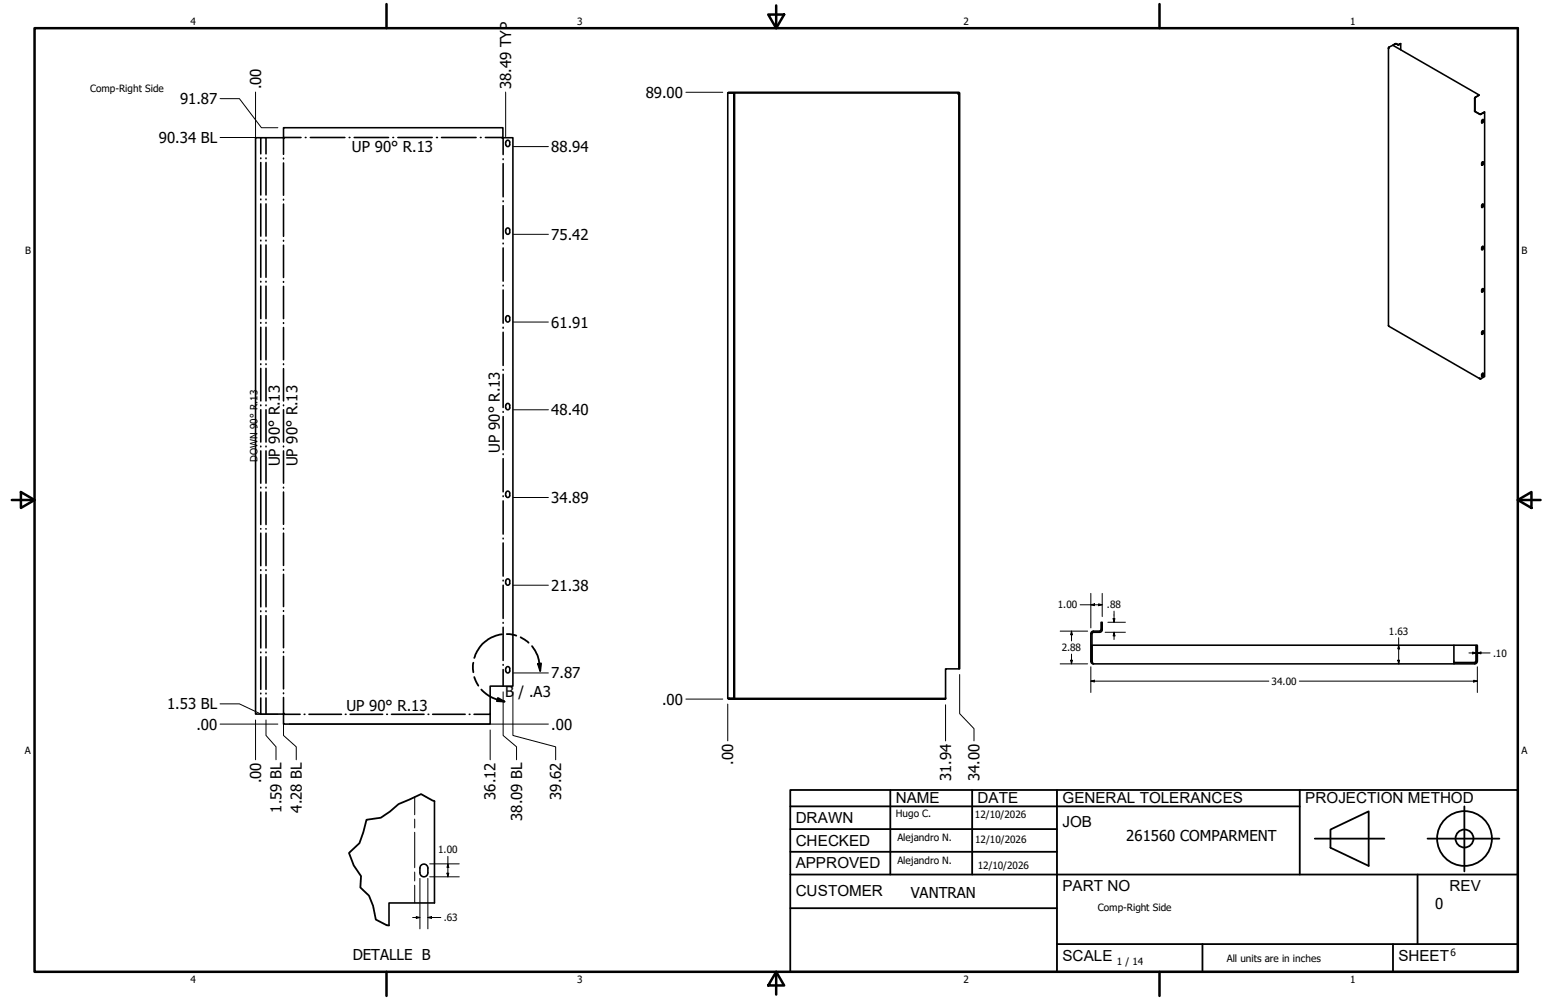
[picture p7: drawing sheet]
<svg xmlns="http://www.w3.org/2000/svg" width="432mm" height="279mm" viewBox="0 0 432 279" stroke-linecap="round" stroke-linejoin="round" font-family="sans-serif">
<!-- layer: GIGA_BendUp -->
<g fill="none" stroke="#000" stroke-width=".44">
<path d="M74.3 38.5v4.5M79.2 38.5v4.6M79.3 38.4h4.8M85.3 38.4h.2M86.7 38.4h9.6M97.5 38.4h.2M98.9 38.4h9.6M109.7 38.4h.2M111.1 38.4h9.6M121.9 38.4h.3M123.3 38.4h9.7M134.2 38.4h.2"/>
<path d="M135.6 38.4h4.8M140.5 38.5v4.7M74.3 44.1v.2M74.3 45.4v9.1M74.3 55.6v.2M74.3 57v9M79.2 44.2v.2M79.2 45.5v9M79.2 55.7v.2M79.2 57v9M140.5 44.4v.2M140.5 45.7v9.3"/>
<path d="M140.5 56.1v.2M140.5 57.5v9.2M74.3 67.1v.2M74.3 68.5v9M74.3 78.6v.2M74.3 79.9v9.1M79.2 67.2v.2M79.2 68.5v9M79.2 78.7v.2M140.5 67.9v.2M140.5 69.3v9.2M140.5 79.7v.2"/>
<path d="M74.3 90.1v.2M74.3 91.4v9.1M79.2 80v9M79.2 90.2v.2M79.2 91.5v9M140.5 81v9.3M140.5 91.4v.3M140.5 92.8v9.3M74.3 101.7v.2M74.3 102.9v9.1M74.3 113.2v.1M74.3 114.5v9"/>
<path d="M79.2 101.7v.2M79.2 103v9M79.2 113.2v.1M79.2 114.5v9M140.5 103.3v.1M140.5 104.6v9.3M140.5 115v.2M140.5 116.4v9.3M74.3 124.7v.1M74.3 126v9M74.3 136.1v.2M74.3 137.5v9.1"/>
<path d="M79.2 124.7v.1M79.2 126v9M79.2 136.1v.2M79.2 137.5v9M140.5 126.8v.2M140.5 128.1v9.3M140.5 138.6v.1M140.5 140v9.2M74.3 147.7v.1M74.3 149v9.1M74.3 159.2v.2M79.2 147.6v.2"/>
<path d="M79.2 149v9M79.2 159.1v.2M140.5 150.4v.2M140.5 151.7v9.3M74.3 160.5v9M74.3 170.7v.2M74.3 172v9M79.2 160.5v9M79.2 170.6v.2M79.2 172v9M140.5 162.1v.2M140.5 163.5v9.3"/>
<path d="M140.5 173.9v.2M140.5 175.3v9.2M74.3 182.2v.2M74.3 183.5v9.1M74.3 193.7v.2M74.3 195v4.5M79.2 182.1v.2M79.2 183.4v9.1M79.2 193.6v.2M79.2 194.9v4.6M79.3 199.6h4.5M85 199.6h.2"/>
<path d="M86.3 199.6h9.1M96.5 199.6h.1M97.8 199.6h9.1M108 199.6h.2M109.3 199.6h9.1M119.6 199.6h.2M120.8 199.6h9.1M131.1 199.6h.2M132.4 199.6h4.5M140.5 185.7v.2M140.5 187.1v4.6"/>
</g>
<!-- layer: GIGA_BendDown -->
<g fill="none" stroke="#000" stroke-width=".44">
<path d="M72.8 38.5v4.5M72.8 44.1v.2M72.8 45.4v9.1M72.8 55.6v.2M72.8 57v9M72.8 67.1v.2M72.8 68.5v9M72.8 78.6v.2M72.8 79.9v9.1M72.8 90.1v.2M72.8 91.4v9.1M72.8 101.7v.2"/>
<path d="M72.8 102.9v9.1M72.8 113.2v.1M72.8 114.5v9M72.8 124.7v.1M72.8 126v9M72.8 136.1v.2M72.8 137.5v9.1M72.8 147.7v.1M72.8 149v9.1M72.8 159.2v.2M72.8 160.5v9M72.8 170.7v.2"/>
<path d="M72.8 172v9M72.8 182.2v.2M72.8 183.5v9.1M72.8 193.7v.2M72.8 195v4.5"/>
</g>
<!-- layer: Visible (ANSI) -->
<g fill="none" stroke="#000" stroke-width=".44">
<path d="M387.8 13.5v77.5l25.6 14.9M387.9 13.3h.1M387.9 13.2l1.1-.6 24.1 13.9-1.2 .9v3.7l1.6 .9 1.2-.7-1.3 .6-1.4-.8v-3.8l1.1-.8M387.9 13.2v.4v-.3M387.9 13.2v.1M389 12.6l.7-.4 .8 .3 .7-.3-.6 .4-.8-.3-.7 .4M391.2 12.2v1.7M71.4 38.5h7.5l.5 .2-.2-.5v-2.5h61.3v2.5l-.2 .5 .4-.2h2.6v153.2h-6.4v10.6h-57.7v-2.5l.2-.5-.5 .2h-7.5zM203.5 25.8h64.3v.2h-64.3zM205 26v169.1h.2v-169.1h-1.9v169.1h1.7M267.6 26.2l.2-.2zM267.8 26h.2v160.9h-.2z"/>
<path d="M411.9 31.1h.1M413.9 33.6l.4-.2v.7l-.3 .3-.2-.1zM414.2 33.4v.6l-.4 .3M414.7 31.3v73.9l-1.1 .6M141.2 40.4l.1-.7a.54 .54 0 0 1 .5-.5 .54 .54 0 0 1 .6 .5v.7M141.3 40.4a.54 .54 0 0 0 .5 .6 .54 .54 0 0 0 .6-.6M413.9 57.2l.4-.1v.6l-.3 .3-.2-.1zM413.9 45.4l.4-.1v.6l-.3 .3-.2-.1zM414.2 57v.6l-.4 .3M414.2 45.2v.6l-.4 .3M141.2 64.9l.1-.7a.54 .54 0 0 1 .5-.5 .54 .54 0 0 1 .6 .5v.7M141.3 64.9a.54 .54 0 0 0 .5 .6 .54 .54 0 0 0 .6-.6"/>
<path d="M413.9 69l.4-.1-.2 .9-.3-.1zM414.2 68.8v.6l-.4 .3M141.2 89.4l.1-.7a.54 .54 0 0 1 .5-.5 .54 .54 0 0 1 .6 .5v.7M141.3 89.4a.54 .54 0 0 0 .5 .6 .54 .54 0 0 0 .6-.6M413.9 92.6l.4-.1-.2 .9-.3-.1zM413.9 80.8l.4-.1-.2 .9-.3-.1zM414.2 92.5v.5l-.4 .3M414.2 80.6v.6l-.4 .3M141.4 113a.54 .54 0 0 1 .6-.3 .54 .54 0 0 1 .4 .6v.7a.57 .57 0 0 1-.6 .5 .57 .57 0 0 1-.6-.5zM413.5 105.8v.1M413.6 105.8l-.3-.1 .2 .2M413.6 105.8l-.1 .1"/>
<path d="M413.8 104.7l.4 .2M413.9 104.5l.4-.2-.2 .9h-.3zM414.2 104.3v.6l-.4 .3M141.4 137.5a.54 .54 0 0 1 .6-.3 .54 .54 0 0 1 .4 .6v.7a.57 .57 0 0 1-.6 .5 .57 .57 0 0 1-.6-.5zM141.6 161.8a.54 .54 0 0 1 .8 .5v.7a.57 .57 0 0 1-.6 .5 .57 .57 0 0 1-.6-.5zM304.7 177v7.7M305 177v7.7M305.4 176.3h1.7l.4-.2v-2.2h.3v2.1l-.2 .4-.5 .3h-1.7M305.4 176.7l-.4 .4M305.4 176.3a.73 .73 0 0 0-.7 .8M141.4 186.5a.54 .54 0 0 1 .6-.2 .54 .54 0 0 1 .4 .5v.7a.57 .57 0 0 1-.6 .5 .57 .57 0 0 1-.6-.5zM203.5 195.1h60.6v.2h-60.6z"/>
<path d="M267.8 186.9h-3.7v8.2M304.7 184.7l.1 .5 .6 .3M304.7 184.7h.3M305 184.7l.1 .3M305 184.7l.4 .8M305 184.7v-4.4h101.1v5.2M305.4 185.5h106.5M406.1 180.3h6.2v4.4v-4.4h.3v4.4M412.2 185l.1-.3-.3 .4h-5.9M412.3 184.8l-.4 .4M412.6 184.8a.73 .73 0 0 1-.7 .7M121.3 223.8v28.5h-12.7v6.3"/>
<path d="M117.3 243.9a1.11 1.11 0 0 0 1.1 1.1 1.11 1.11 0 0 0 1.1-1.1M117.3 243.8v-1.3a1.11 1.11 0 0 1 1.1-1.1 1.11 1.11 0 0 1 1.1 1.1v1.3"/>
</g>
<g fill="#000">
<circle cx="203.5" cy="26" r=".22"/>
<circle cx="203.5" cy="195.1" r=".22"/>
</g>
<!-- layer: Break Line (ANSI)-1 -->
<path d="M121.3 223.8l-3.7-1.9-6.3 2.8-2.4 2.1-2.5 1.7-4 .5-.9 3.5-1.1 3.1-2.9 2.7 1.3 3.5 2 3-.2 3.2 2.5 2.3 1.1 2.8 .8 3.8 3 1.6 .6 .1" fill="none" stroke="#000" stroke-width=".51"/>
<!-- layer: Bend Centerline (ANSI)-1 -->
<path d="M115.8 222.7v4.9M115.8 228.9v2.4M115.8 232.5v9.9M115.8 243.6v2.5M115.8 247.3v5" fill="none" stroke="#000" stroke-width=".28"/>
<!-- layer: Contorno de detalle (ANSI) -->
<path d="M140.2 177.2a9.4 9.4 0 0 0-7.7 6.6M141.5 177.2l2.7 .4M145.4 178.1l2.2 1.5M132.2 185.2v2.6M132.5 189.2l1.1 2.4M134.4 192.7l.2 .1a9.4 9.4 0 0 0 4.3 2.7l2 .5M139.1 195l1.8 1-2-.1zM148.6 180.5l.4 .7a8.6 8.6 0 0 1 1.7 4.2l.2 2.1M150.2 185.5l.9-.1-.2 2.1z" fill="none" stroke="#000" stroke-width=".51"/>
<path d="M139.1 195l1.8 1-2-.1zM150.2 185.5l.9-.1-.2 2.1z" fill="#000"/>
<!-- layer: Borde (ANSI) -->
<g fill="none" stroke="#000" stroke-width=".7">
<path d="M9.7 7.9h414.2v263.6h-414.2zM107.9 1.1v6.8M214.6 4.1h4.4l-2.2 3.8zM216.8 1.5v6.4M323.8 1.1v6.8M3.3 139.7h6.4M5.8 137.5l3.9 2.2-3.9 2.2zM423.9 139.7l3.8-2.2v4.4zM423.9 139.7h6.4M107.9 271.5v6.8M216.8 271.5l2.2 3.8h-4.4zM216.8 271.5v6.4"/>
<path d="M323.8 271.5v6.8"/>
</g>
<!-- layer: Title (ANSI)-1 -->
<g fill="none" stroke="#000" stroke-width=".51">
<path d="M220.7 220.7h203.2v50.8h-203.2zM220.7 225.3h142.3M220.7 231.6h74.5M220.7 238h74.5M248.7 220.7v23.6M271.5 220.7v23.6M295.2 220.7v50.8M363 220.7v23.6M367.2 234.3h19.5M371.6 231.8l10.7-5.1v15.2l-10.7-5zM398.7 234.3h20.1M409 225.3v18.2"/>
<path d="M220.7 244.3h203.2M220.7 253.7h74.5M395.9 244.3v19.5M295.2 263.8h128.7M335.9 263.8v7.7M389.1 263.8v7.7"/>
<circle cx="409" cy="234.3" r="7.7"/>
<circle cx="409" cy="234.3" r="2.51"/>
</g>
<!-- layer: Cota (ANSI) -->
<g fill="none" stroke="#000" stroke-width=".28">
<path d="M61.5 38.4h16.2M61.5 27.6h5.4l6.1 8.1h4.6M71.4 25.7v83.3M141.2 25.7v12.5M191.6 25.8h10.3M143.4 41h9.8M143.4 65.5h9.8M143.4 90h9.8M143.4 114.5h9.8M71.4 129v68.9M143.4 139h9.8M143.4 163.5h9.8"/>
<path d="M296.1 176.3h7.7M299.3 176.3l.2 1.1h-.5zM299.3 176.3v2.8M301.7 169h6.1M304.7 169l1-.3v.5zM304.7 165.8v9.7M306.8 168.7l1 .3-1 .2zM307.8 165.8v6.5M308.7 176.7h5.6M309.4 173.9h4.9M310.9 172.8h.5l-.3 1.1zM311.1 176.7l.3 1h-.5z"/>
<path d="M311.1 170.8v3.1M311.1 176.7v2M390.7 178.2v7.3M61.5 196.7h5.4l6.1 2.9h4.7M140.5 193.3v12.2l3.8 3.2v3.6M143.3 193.3v12.2l11.9 3.2v3.6M143.4 188h9.8M191.6 195.3h10.3M203.3 196.7v10.3M264.1 196.9v10.1M268 188.5v10.9l4 4.2v3.4M296.1 185.5h7.7"/>
<path d="M299 184.5h.5l-.2 1zM299.3 182.8v2.7M304.7 190.3l1-.2v.5zM304.7 190.3h49.7M304.7 186.3v7.2M362.9 190.3h49.7M390.4 184.5h.5l-.2 1zM390.7 180.3l.2 1h-.5zM410.3 182.4h2M411.3 182.2l1 .2-1 .3zM411.6 190.1l1 .2-1 .3zM412.6 182.4l1-.2v.5z"/>
<path d="M412.6 182.4h3.6M412.6 186.3v7.2M61.5 202.3h16.1M71.4 201.2v11.1M74.3 201.2v4.3l2.8 3.2v3.6M79.2 201v4.5l3.5 3.2v3.6M80.8 202.3h72.4M136.9 204v8.3M125.1 239.3v5.7M115.3 256.3h2M116.3 256.1l1 .2-1 .3zM117.3 245.4v14.1"/>
<path d="M119.5 256.3l1-.2v.5zM119.5 256.3h3.6M119.5 245.4v14.1M120 245h8.3M120 241.4h8.3M124.8 244h.5l-.2 1zM125.1 241.4l.2 1h-.5z"/>
</g>
<g fill="#000">
<path d="M299.3 176.3l.2 1.1h-.5zM304.7 169l1-.3v.5zM306.8 168.7l1 .3-1 .2zM310.9 172.8h.5l-.3 1.1zM311.1 176.7l.3 1h-.5zM299 184.5h.5l-.2 1zM304.7 190.3l1-.2v.5zM390.4 184.5h.5l-.2 1zM390.7 180.3l.2 1h-.5zM411.3 182.2l1 .2-1 .3zM411.6 190.1l1 .2-1 .3zM412.6 182.4l1-.2v.5z"/>
<path d="M116.3 256.1l1 .2-1 .3zM119.5 256.3l1-.2v.5zM124.8 244h.5l-.2 1zM125.1 241.4l.2 1h-.5z"/>
</g>
<g font-size="4.3">
<text x="250.2" y="224.2">NAME</text>
<text x="273" y="224.2">DATE</text>
<text x="296.7" y="224.3">GENERAL TOLERANCES</text>
<text x="364.6" y="224.3">PROJECTION METHOD</text>
<text x="222.2" y="229.9">DRAWN</text>
<text x="296.7" y="230.9">JOB</text>
<text x="222.2" y="236.3">CHECKED</text>
<text x="222.2" y="242.6">APPROVED</text>
<text x="222.2" y="250.3">CUSTOMER</text>
<text x="296.7" y="249">PART NO</text>
<text x="404.8" y="248.9">REV</text>
<text x="296.7" y="268.4">SCALE</text>
<text x="390.6" y="268.4">SHEET</text>
</g>
<g font-size="4.2">
<text x="50.3" y="29.1">91.87</text>
<text x="72.9" y="25" transform="rotate(-90 72.9 25)">.00</text>
<text x="142.7" y="25" transform="rotate(-90 142.7 25)">38.49 TYP</text>
<text x="180.3" y="27.3">89.00</text>
<text x="44.4" y="39.9">90.34 BL</text>
<text x="98.3" y="42.4">UP 90° R.13</text>
<text x="154" y="42.5">88.94</text>
<text x="154" y="67">75.42</text>
<text x="154" y="91.5">61.91</text>
<text x="154" y="116">48.40</text>
<text x="78.2" y="130.3" transform="rotate(-90 78.2 130.3)">UP 90° R.13</text>
<text x="83.1" y="130.3" transform="rotate(-90 83.1 130.3)">UP 90° R.13</text>
<text x="139.6" y="126.4" transform="rotate(-90 139.6 126.4)">UP 90° R.13</text>
<text x="154" y="140.5">34.89</text>
<text x="154" y="165">21.38</text>
<text x="154" y="189.5">7.87</text>
<text x="141.1" y="194.8">B</text>
<text x="144.8" y="194.8">/ .A3</text>
<text x="184.9" y="196.8">.00</text>
<text x="46.7" y="198.2">1.53 BL</text>
<text x="54.9" y="203.8">.00</text>
<text x="96.8" y="198.7">UP 90° R.13</text>
<text x="154" y="203.8">.00</text>
<text x="204.8" y="213.7" transform="rotate(-90 204.8 213.7)">.00</text>
<text x="72.9" y="218.9" transform="rotate(-90 72.9 218.9)">.00</text>
<text x="265.6" y="218.2" transform="rotate(-90 265.6 218.2)">31.94</text>
<text x="273.6" y="218.2" transform="rotate(-90 273.6 218.2)">34.00</text>
<text x="78.6" y="227.1" transform="rotate(-90 78.6 227.1)">1.59 BL</text>
<text x="84.3" y="227.1" transform="rotate(-90 84.3 227.1)">4.28 BL</text>
<text x="138.4" y="223.5" transform="rotate(-90 138.4 223.5)">36.12</text>
<text x="156.7" y="223.5" transform="rotate(-90 156.7 223.5)">39.62</text>
<text x="145.8" y="229.4" transform="rotate(-90 145.8 229.4)">38.09 BL</text>
<text x="314.6" y="235">261560 COMPARMENT</text>
<text x="254.4" y="250.8">VANTRAN</text>
<text x="400.9" y="254">0</text>
<text x="98.6" y="268.1">DETALLE B</text>
</g>
<g font-size="2.8">
<text x="53.2" y="6.9">4</text>
<text x="161.2" y="6.9">3</text>
<text x="269.1" y="6.9">2</text>
<text x="377.1" y="6.9">1</text>
<text x="25.1" y="25.7">Comp-Right Side</text>
<text x="7" y="70.9">B</text>
<text x="424.9" y="70.9">B</text>
<text x="71.9" y="129" transform="rotate(-90 71.9 129)">DOWN 90° R.13</text>
<text x="295.5" y="170">1.00</text>
<text x="309.2" y="169.9">.88</text>
<text x="387.9" y="177.4">1.63</text>
<text x="296.5" y="181.9">2.88</text>
<text x="417" y="183.5">.10</text>
<text x="355.2" y="191.3">34.00</text>
<text x="6.9" y="210.6">A</text>
<text x="424.9" y="210.6">A</text>
<text x="250.2" y="228.3">Hugo C.</text>
<text x="272.3" y="228.4">12/10/2026</text>
<text x="122.4" y="238.4">1.00</text>
<text x="250.6" y="234.9">Alejandro N.</text>
<text x="272.4" y="235.6">12/10/2026</text>
<text x="250.6" y="241.5">Alejandro N.</text>
<text x="273.1" y="242.8">12/10/2026</text>
<text x="124" y="257.4">.63</text>
<text x="306.6" y="254.5">Comp-Right Side</text>
<text x="312" y="269.7">1 / 14</text>
<text x="342.6" y="268.7">All units are in inches</text>
<text x="405.1" y="267.1">6</text>
<text x="53.2" y="274.6">4</text>
<text x="161.2" y="274.6">3</text>
<text x="269.1" y="274.6">2</text>
<text x="377.1" y="274.6">1</text>
</g>
</svg>
